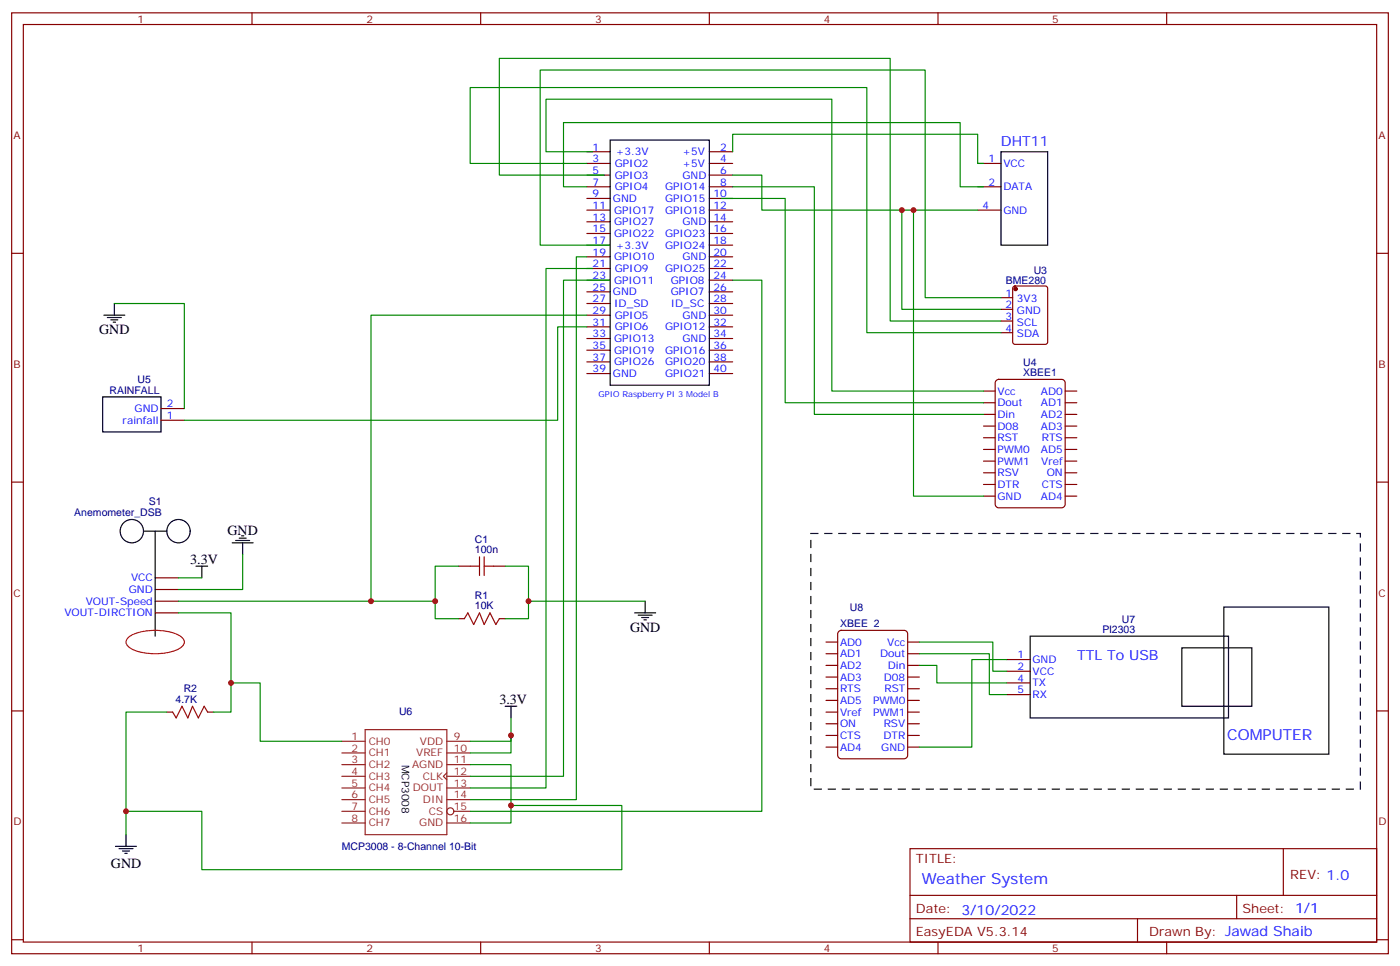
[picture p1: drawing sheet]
<svg xmlns="http://www.w3.org/2000/svg" width="423mm" height="292mm" viewBox="0 0 423 292" stroke-linecap="round" stroke-linejoin="round" font-family="sans-serif">
<g fill="none" stroke="#870000" stroke-width=".35">
<path d="M3.5 3.9h416.3v284.3h-416.3zM7.1 7.4h409.2v277.3h-409.2zM76.2 3.9v3.5M145.3 3.9v3.5M214.5 3.9v3.5M283.6 3.9v3.5M352.8 3.9v3.5M177.4 60h7.1M177.4 56.4h7.1M177.4 52.9h7.1M177.4 49.4h7.1M177.4 45.9h7.1"/>
<path d="M214.5 60h7M214.5 56.4h7M214.5 52.9h7M214.5 49.4h7M214.5 45.9h7M295.6 56.4h7.1M295.6 49.4h7.1M3.5 76.6h3.6M177.4 77.6h7.1M177.4 74.1h7.1M177.4 70.6h7.1M177.4 67h7.1"/>
<path d="M177.4 63.5h7.1M214.5 77.6h7M214.5 74.1h7M214.5 70.6h7M214.5 67h7M214.5 63.5h7M295.6 63.5h7.1M416.3 76.6h3.5M177.4 98.8h7.1M177.4 95.2h7.1M177.4 91.7h7.1M177.4 88.2h7.1"/>
<path d="M177.4 84.7h7.1M177.4 81.1h7.1M214.5 98.8h7M214.5 95.2h7M214.5 91.7h7M214.5 88.2h7M214.5 84.7h7M214.5 81.1h7M302.7 90h3.5M302.7 93.5h3.5M302.7 97h3.5M306.4 86.6l.5-.2h9.2l.6 .5 .1 16.5-.5 .6-9.4 .1-.6-.5-.1-16.5z"/>
<path d="M177.4 112.9h7.1M177.4 109.4h7.1M177.4 105.8h7.1M177.4 102.3h7.1M214.5 112.9h7M214.5 109.4h7M214.5 105.8h7M214.5 102.3h7M297.4 118.2h3.5M301.2 115.1l.8-.4h19l.9 .4 .2 .6v36.7l-.5 .9-.6 .2h-19l-.9-.5-.2-.6v-36.7zM302.7 100.5h3.5M322.1 118.2h3.5"/>
<path d="M48.7 127h7M48.7 123.5h7M297.4 121.7h3.5M297.4 125.2h3.5M297.4 128.8h3.5M297.4 132.3h3.5M297.4 135.8h3.5M297.4 139.3h3.5M322.1 121.7h3.5M322.1 125.2h3.5M322.1 128.8h3.5M322.1 132.3h3.5"/>
<path d="M322.1 135.8h3.5M322.1 139.3h3.5M3.5 145.7h3.6M297.4 142.9h3.5M297.4 146.4h3.5M297.4 149.9h3.5M322.1 142.9h3.5M322.1 146.4h3.5M322.1 149.9h3.5M416.3 145.7h3.5M46.9 178.2h7.1M46.9 174.6h7.1"/>
<path d="M138.6 171.1h3.6M149.2 171.1h3.6M46.9 181.7h7.1M46.9 185.2h7.1M138.6 187h1.8M151 187h1.8M249.8 194h3.5M249.8 197.6h3.5M253.5 190.9l.9-.4h19l.9 .4 .2 .7v36.6l-.5 .9-.6 .2h-19l-.9-.5-.2-.6v-36.6zM274.5 194h3.5M274.5 197.6h3.5M304.4 199.3h7.1"/>
<path d="M3.5 214.8h3.6M50.4 215.2h1.8M62.8 215.2h1.8M249.8 215.2h3.5M249.8 201.1h3.5M249.8 204.6h3.5M249.8 208.1h3.5M249.8 211.7h3.5M249.8 218.7h3.5M274.5 215.2h3.5M274.5 201.1h3.5M274.5 204.6h3.5"/>
<path d="M274.5 208.1h3.5M274.5 211.7h3.5M274.5 218.7h3.5M304.4 202.8h7.1M304.4 206.4h7.1M304.4 209.9h7.1M416.3 214.8h3.5M249.8 222.2h3.5M249.8 225.8h3.5M274.5 222.2h3.5M274.5 225.8h3.5M275.2 256.5h141.1v28.2h-141.1z"/>
<path d="M388.1 256.5v14.1M275.2 270.6h141.1M275.2 277.6h141.1M344 277.6v7.1M373.9 270.6v7M3.5 284h3.6M76.2 284.7v3.5M145.3 284.7v3.5M214.5 284.7v3.5M283.6 284.7v3.5M352.8 284.7v3.5M416.3 284h3.5"/>
</g>
<g fill="none" stroke="#000" stroke-width=".35">
<path d="M184.5 42.3h30v74.1h-30zM302.7 45.9h14.1v28.2h-14.1zM31.4 95.2h6.3M32.5 96h4.2M33.5 96.7h2.1M34.2 97.4h.7M34.6 91.7v3.5M31 119.9h17.7v10.6h-17.7zM43.4 160.5h7M46.9 160.5v31.8M59.3 171.1h3.5M61 171.1v3.5"/>
<path d="M70.2 164h6.4M71.3 163.3h4.2M72.3 162.6h2.1M73 161.9h.7M73.4 164v3.6M191.9 185.2h6.4M193 185.9h4.2M194 186.6h2.1M194.7 187.3h.7M195.1 181.7v3.5M311.5 192.3h60v24.7h-60zM357.4 195.8h21.1v17.6h-21.1z"/>
<path d="M370.1 183.4h31.7v44.5h-31.7zM152.8 213.4h3.5M154.5 213.4v3.6M34.9 255.8h6.4M36 256.5h4.2M37 257.2h2.2M37.7 257.9h.8M38.1 252.2v3.6"/>
<circle cx="39.9" cy="160.5" r="3.5"/>
<circle cx="54" cy="160.5" r="3.5"/>
</g>
<g fill="none" stroke="#008700" stroke-width=".35">
<path d="M177.4 56.4h-7v-19.4h119.9v19.4h7.1M177.4 49.4h-35.2v-22.9h119.9v74h40.6M179.2 45.9h-14.1v-15.9h86.4v88.2h45.9M182.7 52.9h-31.7v-35.3h118.2v79.4h33.5M218 60h19.4v61.7h60M221.5 45.9v-5.3h74.1v8.8h1.8M221.5 52.9h8.9v10.6h65.2M221.5 56.4h24.7v68.8h51.2M177.4 77.6h-3.1v164.1h-32.1M184.5 74.1h-21.2v-52.9h116.5v68.8h22.9M272.7 63.5v30h30M276.2 63.5v86.4h21.2"/>
<path d="M34.6 91.7h21.1v31.8M177.4 98.8h-8.8v28.2h-112.9M177.4 95.2h-65.2v86.5M179.2 81.1h-14.1v157h-22.9M184.5 84.7h-14.1v149.9h-28.2M221.5 84.7h8.9v160.5h-88.2M54 174.6h7M73.4 167.6v10.6h-19.4M138.6 171.1h-7v15.9h7M152.8 171.1h7v15.9h-7M54 185.2h15.8v30h-5.2M54 181.7h77.6"/>
<path d="M159.8 181.7h35.3M278 194h22.2v8.8h4.2M278 197.6h21.2v12.3h5.2M304.4 199.3h-10.5v26.5h-15.9M50.4 215.2h-12.3v37M69.8 206.4h8.9v17.6h24.7M154.5 217v7h-12.3M278 201.1h5.3v5.3h21.1M142.2 231.1h12.3v17.6h-12.3M154.5 222.2v5.3h-12.3M154.5 243.4h33.5v19.4h-127v-17.6h-22.9"/>
</g>
<circle cx="307.1" cy="87.3" r=".53" fill="#870000" stroke="#870000" stroke-width=".35"/>
<path d="M38.5 192.9a12 12 0 0 1 8.4-2.4 12 12 0 0 1 8.4 2.4 2.03 2.03 0 0 1-1.3 3.2 17.6 17.6 0 0 1-14.9-.5 1.8 1.8 0 0 1-.6-2.7z" fill="none" stroke="#f00" stroke-width=".35"/>
<g fill="none" stroke="#8c2424" stroke-width=".35">
<path d="M103.4 224h7M103.4 227.5h7M103.4 231.1h7M103.4 234.6h7M103.4 238.1h7M110.4 220.5h24.7v31.7h-24.7zM135.1 233.5l-1 1.1 1 1.1M135.1 224h7.1M135.1 227.5h7.1M135.1 231.1h7.1M135.1 234.6h7.1M135.1 238.1h7.1"/>
<path d="M103.4 241.7h7M103.4 245.2h7M103.4 248.7h7M135.1 241.7h7.1M135.1 248.7h7.1M137.2 245.2h5"/>
<circle cx="136.2" cy="245.2" r="1.06"/>
</g>
<path d="M142.2 171.1h2.8M145 168.3v5.6M146.4 168.3v5.6M146.4 171.1h2.8M140.4 187l1.1-1.8 1.7 3.5 1.8-3.5 1.4 3.5 1.8-3.5 1.7 3.5 1.1-1.7M52.2 215.2l1.1 1.8 1.7-3.6 1.8 3.6 1.4-3.6 1.8 3.6 1.7-3.6 1.1 1.8" fill="none" stroke="#a10000" stroke-width=".35"/>
<path d="M245.2 161.2h166.1v77.3h-166.1z" fill="none" stroke="#000" stroke-width=".35" stroke-dasharray="2.1 2.1"/>
<g fill="#c00">
<circle cx="272.7" cy="63.5" r=".88"/>
<circle cx="276.2" cy="63.5" r=".88"/>
<circle cx="131.6" cy="181.7" r=".88"/>
<circle cx="159.8" cy="181.7" r=".88"/>
<circle cx="112.2" cy="181.7" r=".88"/>
<circle cx="69.9" cy="206.4" r=".88"/>
<circle cx="154.5" cy="222.2" r=".88"/>
<circle cx="38.1" cy="245.2" r=".88"/>
<circle cx="154.5" cy="243.4" r=".88"/>
</g>
<g font-size="4.6" fill="#00f">
<text x="371.1" y="223.7">COMPUTER</text>
<text x="278.7" y="267.1">Weather System</text>
</g>
<g font-size="4.2" fill="#00f">
<text x="302.7" y="44.1">DHT11</text>
<text x="325.7" y="199.3">TTL To USB</text>
</g>
<g font-size="4.2">
<text x="30" y="100.9">GND</text>
<text x="68.8" y="161.6">GND</text>
<text x="57.5" y="170.4">3.3V</text>
<text x="190.5" y="190.9">GND</text>
<text x="151" y="212.7">3.3V</text>
<text x="33.5" y="262.2">GND</text>
</g>
<g font-size="3.9" fill="#800">
<text x="276.9" y="260.7">TITLE:</text>
<text x="390.2" y="265.6">REV: 1.0</text>
<text x="276.9" y="275.9">Date: 3/10/2022</text>
<text x="375.7" y="275.9">Sheet: 1/1</text>
<text x="276.9" y="282.9">EasyEDA V5.3.14</text>
<text x="347.5" y="282.9">Drawn By: Jawad Shaib</text>
</g>
<g font-size="3.2" fill="#800">
<text x="41.6" y="6.9">1</text>
<text x="110.8" y="6.9">2</text>
<text x="179.9" y="6.9">3</text>
<text x="249.1" y="6.9">4</text>
<text x="318.2" y="6.9">5</text>
<text x="4.1" y="42">A</text>
<text x="416.8" y="42">A</text>
<text x="4.1" y="111.1">B</text>
<text x="416.8" y="111.1">B</text>
<text x="4.1" y="180.3">C</text>
<text x="416.8" y="180.3">C</text>
<text x="4.1" y="249.4">D</text>
<text x="416.8" y="249.4">D</text>
<text x="41.6" y="287.7">1</text>
<text x="110.8" y="287.7">2</text>
<text x="179.9" y="287.7">3</text>
<text x="249.1" y="287.7">4</text>
<text x="318.2" y="287.7">5</text>
</g>
<g font-size="3.2" fill="#00f">
<text x="179.2" y="45.5">1</text>
<text x="186.2" y="46.9">+3.3V</text>
<text x="206.4" y="46.9">+5V</text>
<text x="217.8" y="45.5">2</text>
<text x="179.2" y="52.6">5</text>
<text x="179.2" y="49">3</text>
<text x="185.9" y="54">GPIO3</text>
<text x="185.9" y="50.4">GPIO2</text>
<text x="206.4" y="54">GND</text>
<text x="206.4" y="50.4">+5V</text>
<text x="217.8" y="52.6">6</text>
<text x="217.8" y="49">4</text>
<text x="298.9" y="49">1</text>
<text x="303.4" y="50.4">VCC</text>
<text x="179.2" y="59.6">9</text>
<text x="179.2" y="56.1">7</text>
<text x="185.9" y="57.5">GPIO4</text>
<text x="201.1" y="57.5">GPIO14</text>
<text x="215.7" y="59.6">10</text>
<text x="217.8" y="56.1">8</text>
<text x="298.9" y="56.1">2</text>
<text x="303.4" y="57.5">DATA</text>
<text x="179.2" y="63.1">11</text>
<text x="185.3" y="61">GND</text>
<text x="185.7" y="64.6">GPIO17</text>
<text x="201.1" y="64.6">GPIO18</text>
<text x="201.1" y="61">GPIO15</text>
<text x="215.7" y="63.1">12</text>
<text x="297.1" y="63.1">4</text>
<text x="303.4" y="64.6">GND</text>
<text x="179.2" y="70.2">15</text>
<text x="179.2" y="66.7">13</text>
<text x="185.7" y="71.6">GPIO22</text>
<text x="185.7" y="68.1">GPIO27</text>
<text x="201.1" y="71.6">GPIO23</text>
<text x="206.4" y="68.1">GND</text>
<text x="215.7" y="70.2">16</text>
<text x="215.7" y="66.7">14</text>
<text x="179.2" y="77.3">19</text>
<text x="179.2" y="73.7">17</text>
<text x="186.2" y="75.1">+3.3V</text>
<text x="201.1" y="75.1">GPIO24</text>
<text x="215.7" y="77.3">20</text>
<text x="215.7" y="73.7">18</text>
<text x="179.2" y="80.8">21</text>
<text x="185.7" y="78.7">GPIO10</text>
<text x="185.9" y="82.2">GPIO9</text>
<text x="201.1" y="82.2">GPIO25</text>
<text x="206.4" y="78.7">GND</text>
<text x="215.7" y="80.8">22</text>
<text x="179.2" y="87.8">25</text>
<text x="179.2" y="84.3">23</text>
<text x="185.3" y="89.3">GND</text>
<text x="185.7" y="85.7">GPIO11</text>
<text x="202.8" y="89.3">GPIO7</text>
<text x="202.8" y="85.7">GPIO8</text>
<text x="215.7" y="87.8">26</text>
<text x="215.7" y="84.3">24</text>
<text x="304" y="89.6">1</text>
<text x="179.2" y="94.9">29</text>
<text x="179.2" y="91.4">27</text>
<text x="185.7" y="92.8">ID_SD</text>
<text x="202.8" y="92.8">ID_SC</text>
<text x="215.7" y="94.9">30</text>
<text x="215.7" y="91.4">28</text>
<text x="304" y="93.1">2</text>
<text x="307.5" y="91.4">3V3</text>
<text x="307.5" y="94.9">GND</text>
<text x="179.2" y="102">33</text>
<text x="179.2" y="98.4">31</text>
<text x="185.9" y="99.8">GPIO6</text>
<text x="185.9" y="96.3">GPIO5</text>
<text x="201.1" y="99.8">GPIO12</text>
<text x="206.4" y="96.3">GND</text>
<text x="215.7" y="102">34</text>
<text x="215.7" y="98.4">32</text>
<text x="304" y="96.7">3</text>
<text x="304" y="100.2">4</text>
<text x="307.5" y="98.4">SCL</text>
<text x="307.5" y="102">SDA</text>
<text x="179.2" y="105.5">35</text>
<text x="185.7" y="106.9">GPIO19</text>
<text x="185.7" y="103.4">GPIO13</text>
<text x="201.1" y="106.9">GPIO16</text>
<text x="206.4" y="103.4">GND</text>
<text x="215.7" y="105.5">36</text>
<text x="179.2" y="112.5">39</text>
<text x="179.2" y="109">37</text>
<text x="185.3" y="113.9">GND</text>
<text x="185.7" y="110.4">GPIO26</text>
<text x="201.1" y="113.9">GPIO21</text>
<text x="201.1" y="110.4">GPIO20</text>
<text x="215.7" y="112.5">40</text>
<text x="215.7" y="109">38</text>
<text x="301.6" y="119.2">Vcc</text>
<text x="314.8" y="119.2">AD0</text>
<text x="40.7" y="124.5">GND</text>
<text x="50.4" y="123.1">2</text>
<text x="301.6" y="122.8">Dout</text>
<text x="314.8" y="122.8">AD1</text>
<text x="37.1" y="128.1">rainfall</text>
<text x="50.4" y="126.6">1</text>
<text x="301.6" y="126.3">Din</text>
<text x="301.6" y="129.8">D08</text>
<text x="314.8" y="129.8">AD3</text>
<text x="314.8" y="126.3">AD2</text>
<text x="301.6" y="133.3">RST</text>
<text x="301.6" y="136.9">PWM0</text>
<text x="314.8" y="136.9">AD5</text>
<text x="315" y="133.3">RTS</text>
<text x="301.6" y="140.4">PWM1</text>
<text x="301.6" y="143.9">RSV</text>
<text x="314.9" y="140.4">Vref</text>
<text x="316.5" y="143.9">ON</text>
<text x="301.6" y="147.5">DTR</text>
<text x="315" y="147.5">CTS</text>
<text x="301.6" y="151">GND</text>
<text x="314.8" y="151">AD4</text>
<text x="38.9" y="179.2">GND</text>
<text x="39.6" y="175.7">VCC</text>
<text x="25.9" y="182.7">VOUT-Speed</text>
<text x="19.5" y="186.3">VOUT-DIRCTION</text>
<text x="254" y="195.1">AD0</text>
<text x="268.3" y="195.1">Vcc</text>
<text x="254" y="202.1">AD2</text>
<text x="254" y="198.6">AD1</text>
<text x="266.1" y="198.6">Dout</text>
<text x="268.4" y="202.1">Din</text>
<text x="307.7" y="199">1</text>
<text x="307.7" y="202.5">2</text>
<text x="312.2" y="200.4">GND</text>
<text x="312.2" y="203.9">VCC</text>
<text x="254" y="209.2">RTS</text>
<text x="254" y="205.7">AD3</text>
<text x="267.3" y="205.7">D08</text>
<text x="267.4" y="209.2">RST</text>
<text x="307.7" y="206">4</text>
<text x="307.7" y="209.5">5</text>
<text x="312.2" y="207.4">TX</text>
<text x="254" y="212.7">AD5</text>
<text x="264" y="212.7">PWM0</text>
<text x="312.2" y="211">RX</text>
<text x="254" y="219.8">ON</text>
<text x="254" y="216.3">Vref</text>
<text x="264" y="216.3">PWM1</text>
<text x="267.2" y="219.8">RSV</text>
<text x="254" y="226.8">AD4</text>
<text x="254" y="223.3">CTS</text>
<text x="266.5" y="226.8">GND</text>
<text x="267.1" y="223.3">DTR</text>
</g>
<g font-size="3.2" fill="#000080">
<text x="312.6" y="82.7">U3</text>
<text x="304.2" y="85.9">BME280</text>
<text x="309.4" y="113.6">XBEE1</text>
<text x="309.4" y="110.7">U4</text>
<text x="33.1" y="119">RAINFALL</text>
<text x="41.6" y="115.8">U5</text>
<text x="22.5" y="155.9">Anemometer_DSB</text>
<text x="45" y="152.7">S1</text>
<text x="143.6" y="167.2">100n</text>
<text x="143.6" y="164">C1</text>
<text x="143.6" y="184.1">10K</text>
<text x="143.6" y="180.9">R1</text>
<text x="257" y="184.6">U8</text>
<text x="254" y="189.4">XBEE 2</text>
<text x="333.4" y="191.2">Pl2303</text>
<text x="339.2" y="188.3">U7</text>
<text x="55.6" y="209.1">R2</text>
<text x="53.1" y="212.4">4.7K</text>
<text x="120.7" y="216.1">U6</text>
<text x="103.3" y="256.8">MCP3008 - 8-Channel 10-Bit</text>
</g>
<g font-size="3.2" fill="#8d2323">
<text x="106.3" y="223.7">1</text>
<text x="106.3" y="227.2">2</text>
<text x="111.5" y="225.1">CH0</text>
<text x="127" y="225.1">VDD</text>
<text x="137.2" y="223.7">9</text>
<text x="137.2" y="227.2">10</text>
<text x="106.3" y="230.7">3</text>
<text x="111.5" y="228.6">CH1</text>
<text x="111.5" y="232.1">CH2</text>
<text x="124.6" y="232.1">AGND</text>
<text x="125.8" y="228.6">VREF</text>
<text x="137.2" y="230.7">11</text>
<text x="106.3" y="234.2">4</text>
<text x="106.3" y="237.8">5</text>
<text x="111.5" y="235.7">CH3</text>
<text x="111.5" y="239.2">CH4</text>
<text x="124.8" y="239.2">DOUT</text>
<text x="127.9" y="235.7">CLK</text>
<text x="137.2" y="234.2">12</text>
<text x="137.2" y="237.8">13</text>
<text x="106.3" y="241.3">6</text>
<text x="106.3" y="244.8">7</text>
<text x="111.5" y="242.7">CH5</text>
<text x="127.9" y="242.7">DIN</text>
<text x="137.2" y="241.3">14</text>
<text x="137.2" y="244.8">15</text>
<text x="106.3" y="248.4">8</text>
<text x="111.5" y="246.2">CH6</text>
<text x="111.5" y="249.8">CH7</text>
<text x="126.8" y="249.8">GND</text>
<text x="129.7" y="246.2">CS</text>
<text x="137.2" y="248.4">16</text>
</g>
<text font-size="3.2" x="121.6" y="231.1" transform="rotate(90 121.6 231.1)">MCP3008</text>
<text font-size="2.5" fill="#00f" x="181" y="119.9">GPIO Raspberry PI 3 Model B</text>
</svg>
